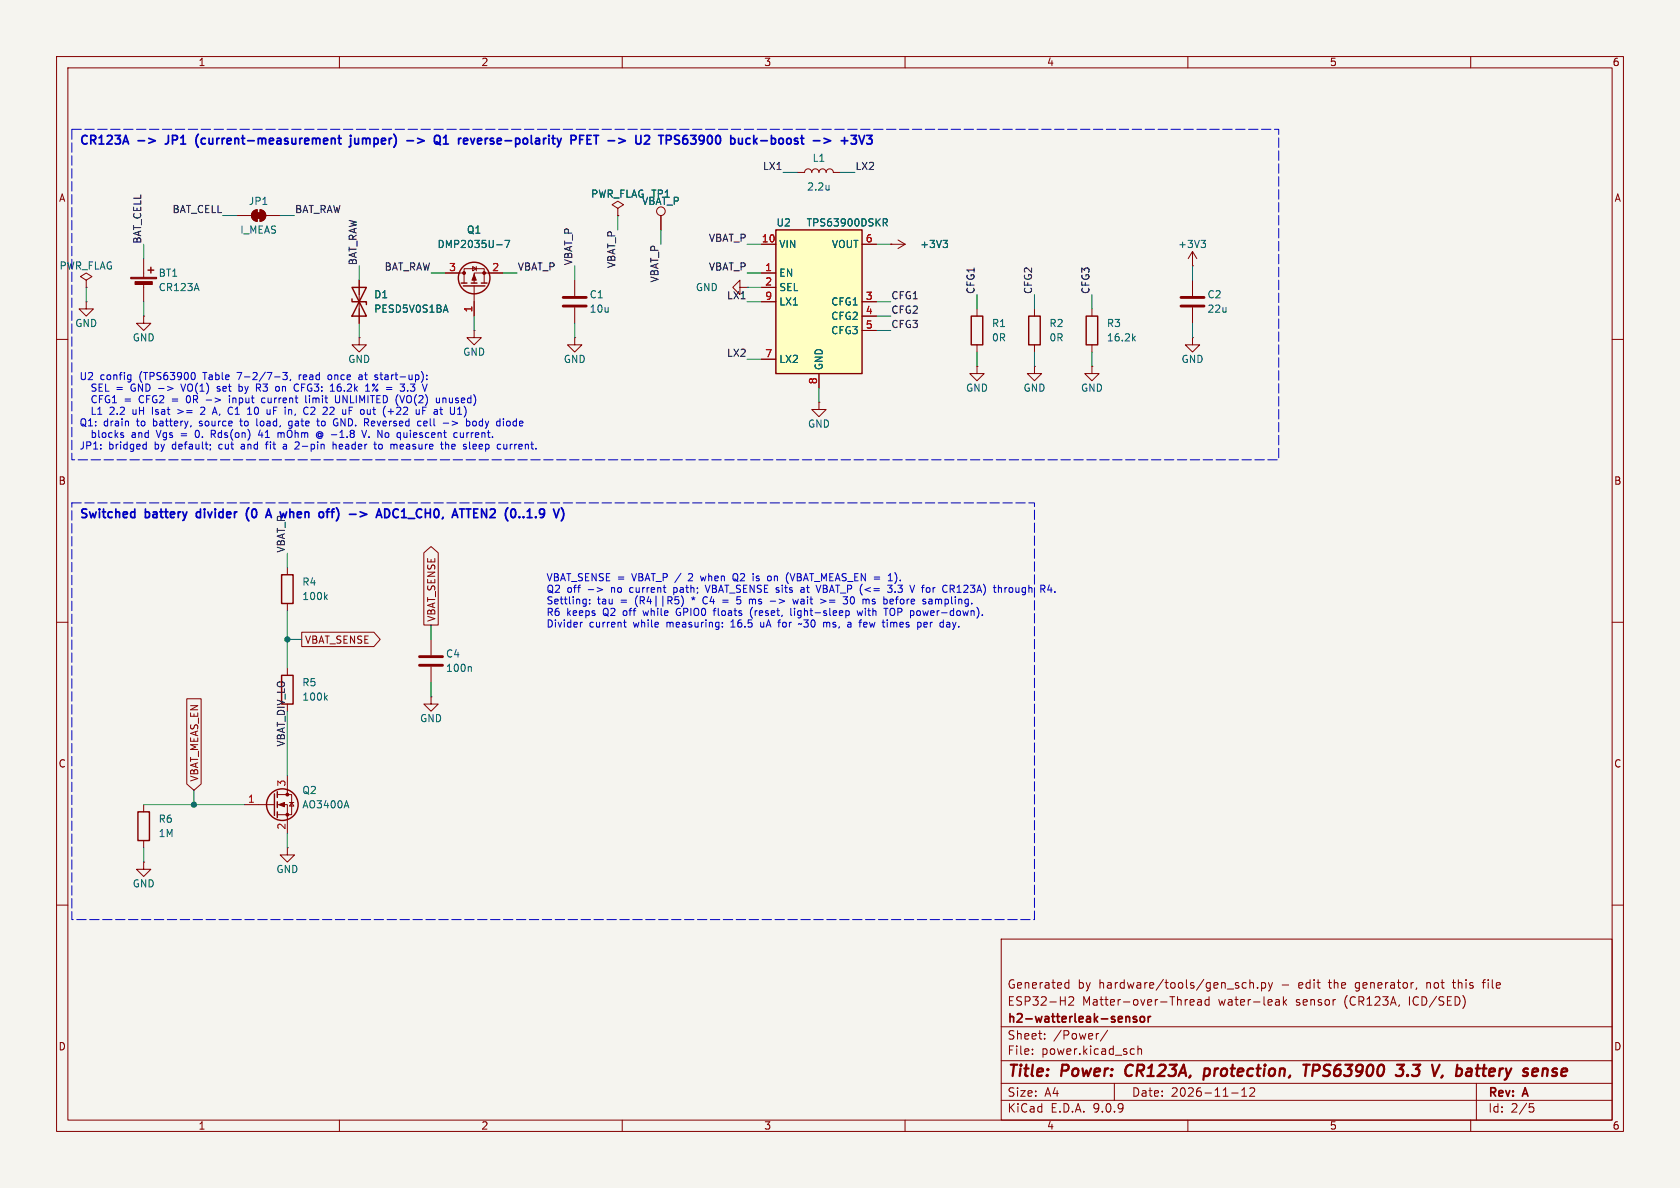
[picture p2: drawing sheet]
<svg xmlns="http://www.w3.org/2000/svg" width="297mm" height="210mm" viewBox="0 0 297 210" stroke-linecap="round" stroke-linejoin="round" font-family="sans-serif">
<path d="M0 0h297v210h-297z" fill="#f5f4ef" stroke="#f5f4ef" stroke-width=".18"/>
<g fill="none" stroke="#840000" stroke-width=".18">
<path d="M10 10h277v190h-277zM12 12h273v186h-273zM60 10v2M110 10v2M160 10v2M210 10v2M260 10v2M172.7 54.6v1.3M210.8 47h.1M210.8 59.7v1.3h1.3l-1.3 1.2-1.3-1.2h1.3M210.8 59.7h.1M210.8 44.5l-.7 1.2"/>
<path d="M210.8 44.5l.8 1.2M210.8 44.5v2.5M10 60h2M172.7 61v1.2M285 60h2M10 110h2M285 110h2M10 160h2M177 166h108v32h-108zM188.4 174.6h.6M188.4 173.8h.6M189 173.2v1.5"/>
<path d="M189 176.3l.5-.1 .2 .1 .1 .3-.9 1.1h.9M209.8 176.7h.2M210.4 177.2l.7-.1-.1-.3-.4-.1-.2 .2 .1 .7h.5M211.7 176.8h.6l.1 .9M212.4 177.1h-.5a.29 .29 0 0 0-.2 .3 .29 .29 0 0 0 .2 .3l.5-.1M213.7 176.8l-.4-.1-.3 .3v.4l.2 .2h.5M213.7 176.2v1.5M219.9 173.7l.4 .1M220.3 174.6l-.4 .1M221 173.8l.2-.1 .3 .1 .1 .9M221 173.2v1.5M222.3 174.6v.1"/>
<path d="M223 173.8l.5-.1 .2 .3v.4l-.1 .2h-.6M223 173.7v1.5M224.2 173.7l.4 1M224.6 174.7l-.1 .4-.3 .1M225 173.7l-.4 1M225.7 176.7h.3l.2 .2v.8M226.2 177.6l-.5 .1M226.2 177.1h-.5M226.9 176.2v1.5M227 177.1l.5 .6M227.5 176.7l-.6 .6M250.5 174.6l-.2 .3"/>
<path d="M252.2 173.7v1M252.3 173.8h-.1M256.7 173.7h.6M257 173.2v1.3l.2 .2M262 173.7h.6M262.6 173.2l-.4 .2v1.3M285 160h2M60 198v2M110 198v2M160 198v2M177 194.5h108M177 191.5h108"/>
<path d="M177 187.5h108M177 181.5h108M182.5 186.3v.1M182.5 185.5v.1M184.7 183.6v.1M184.7 182.8v.1M194.2 182.7l-.2 .1M195.8 182.1l-1.3 2M197 191.5v3M200.1 185.4l.4 .1M200.5 186.3l-.4 .1M201.2 185.5l.2-.1 .3 .1 .1 .9"/>
<path d="M201.2 184.9v1.5M210 198v2M217.7 193.2h1.2M219.5 193.8h.9M219.5 192.7l.5-.4v1.5M221.7 192.4v.5l-.8 .9h.9M260 198v2M261 191.5v6.5M270.4 195.1h.7M270.5 195.7h.4l.3 .3-.2 .5-.5 .1"/>
</g>
<g fill="none" stroke="#840000" stroke-width=".4">
<path d="M199.2 188.5a1.27 1.27 0 0 0 0 1.6M212.8 190.1l.2 .1 .6-.1M213 189l.2-.1 .5 .1M213 188.9l-.3 2M230.4 188.2h1.2M231 188.2l-.3 2M232.1 189.3h.7M233 188.2h-.8l-.2 2M247 188.2h1.2l-.7 .8h.2l.3 .2v.6l-.4 .4h-.6M248.8 190l.1 .1-.1 .1M248.8 190l-.1 .1 .1 .1M248.8 190v.2"/>
<path d="M260.9 188.9h.8M261.3 188.2l-.2 1.7v.2l.4 .1M272.8 189.1a.49 .49 0 0 1 .8 .1l-.1 1M272.8 188.9l-.2 1.3"/>
</g>
<path d="M199.5 179.7l.2 .2v.8M200.9 179.8l-.3-.1-.3 .2 .1 .2 .5 .2v.3h-.6M201.7 179.8l.4-.1 .2 .3v.4l-.2 .3-.4-.1-.1-.2v-.4zM203 179.7v1M203.4 179.7l-.3 .1-.1 .2" fill="none" stroke="#840000" stroke-width=".3"/>
<path d="M171.7 55.9h2v5.1h-2z" fill="none" stroke="#840000" stroke-width=".25"/>
<path d="M212.3 42.5h.8l-.4 .5M212.9 43l.2 .2v.3l-.2 .3" fill="none" stroke="#006464" stroke-width=".18"/>
<path d="M137.2 40.6h15.2v25.4h-15.2z" fill="#ffffc2"/>
<g fill="none" stroke="#840000" stroke-width=".25">
<path d="M26.2 47.8h1M26.7 47.2v1.1M62.2 50.8h2.6l-2.6 5.1h2.6zM62.2 52.8v.5h2.6v.5M81.5 50h1M81.9 50.5h3.8M83.3 50h1M85.1 50h1M137.2 40.6h15.2v25.4h-15.2zM181.9 55.9h2v5.1h-2zM192 55.9h2.1v5.1h-2.1zM49.8 101.6h2v5.1h-2z"/>
<path d="M49.8 119.4h2v5.1h-2zM49 140v1M24.4 143.5h2v5.1h-2zM48.5 140.3v3.8M49 141.7v1M49 143.5v1"/>
<circle cx="83.8" cy="49.1" r="2.79"/>
<circle cx="49.9" cy="142.2" r="2.79"/>
</g>
<g fill="none" stroke="#840000" stroke-width=".18">
<path d="M41.9 38.1h2.5M44.7 37.4l.8-.3v2a1.02 1.02 0 0 1-1-.6 1.02 1.02 0 0 1 .2-1.1zM46 37.1a1.02 1.02 0 0 1 1 1 1.02 1.02 0 0 1-1 1zM47 38.1h2.5M109.2 36.8l1-.6-1-.6-1 .6 1 .6v1.3M109.2 38.1h.1M116.8 38.1v2.5M141 30.5h1.2a.64 .64 0 0 1 .7-.7 .64 .64 0 0 1 .6 .7 .64 .64 0 0 1 .6-.7 .64 .64 0 0 1 .7 .7 .64 .64 0 0 1 .6-.7 .64 .64 0 0 1 .6 .7 .64 .64 0 0 1 .7-.7 .64 .64 0 0 1 .6 .7h1.3M15.2 49.5l1.1-.6-1.1-.6-1 .6 1 .6v1.3M15.2 50.8h.1M15.2 53.3v1.3h1.3l-1.3 1.3-1.2-1.3h1.2M15.2 53.3h.1"/>
<path d="M25.4 55.9v1.3h1.3l-1.3 1.2-1.3-1.2h1.3M25.4 55.9h.1M25.4 45.7v3.3M25.4 50v3.3M63.5 59.7v1.3h1.3l-1.3 1.2-1.3-1.2h1.3M63.5 59.7h.1M63.5 49.5v7.7M78.7 48.3h3.3M82 50v-2.5h3.6v2.5M83.6 47.1l.6 .4-.6 .4zM83.8 58.4v1.3h1.3l-1.3 1.3-1.3-1.3h1.3M83.8 58.4h.1"/>
<path d="M83.8 50.5v5.4M84.2 47.1v.8M88.9 48.3h-5.1v1.7M101.6 59.7v1.3h1.3l-1.3 1.2-1.3-1.2h1.3M101.6 59.7h.1M101.6 49.5v2.8M101.6 54.4v2.8M130.8 50.8v-1.3l-1.3 1.3 1.3 1.3v-1.3h1.3M132.1 50.8h.1M134.6 43.2h2.6M134.6 48.3h2.6M134.6 50.8h2.6"/>
<path d="M134.6 53.3h2.6M152.4 43.2h2.5M152.4 53.3h2.5M152.4 55.9h2.5M152.4 58.4h2.5M157.5 43.2h.1M157.5 43.2h2.5M158.7 42.4l1.3 .8M160 43.2l-1.3 .7M182.9 54.6v1.3M193 54.6v1.3M210.8 49.5v2.8"/>
<path d="M210.8 54.4v2.8M134.6 63.5h2.6M144.8 71.1v1.3h1.2l-1.2 1.3-1.3-1.3h1.3M144.8 71.1h.1M144.8 66v2.6M172.7 64.8v1.2h1.3l-1.3 1.3-1.3-1.3h1.3M172.7 64.8h.1M182.9 64.8v1.2h1.2l-1.2 1.3-1.3-1.3h1.3M182.9 64.8h.1M182.9 61v1.2M193 64.8v1.2h1.3l-1.3 1.3-1.2-1.3h1.2M193 64.8h.1"/>
<path d="M193 61v1.2M74.9 97.7l1.3-1.1 1.3 1.1v12.8h-2.6zM50.8 100.3v1.3M50.8 106.7v1.3M50.8 118.1v1.3M53.3 111.8h12.8l1.1 1.2-1.1 1.3h-12.8zM76.2 113v2.8M76.2 117.9v2.8M33 123.5h2.6v15.1l-1.3 1.1-1.3-1.1zM50.8 137.2v3.3M76.2 123.2v1.3h1.3l-1.3 1.2-1.3-1.2h1.3M76.2 123.2h.1"/>
<path d="M25.4 152.4v1.3h1.3l-1.3 1.2-1.3-1.2h1.3M25.4 152.4h.1M25.4 142.2v1.3M25.4 148.6v1.3M43.2 142.2h5.3M49 140.5h2.6v3.5h-2.6M49 142.2h1.8v5.1M50.8 149.9v1.2h1.3l-1.3 1.3-1.3-1.3h1.3M50.8 149.9h.1M51.2 141.9h.7M51.6 141.9l.3 .6h-.7z"/>
<circle cx="116.8" cy="37.3" r=".76"/>
</g>
<g fill="none" stroke="#006464" stroke-width=".18">
<path d="M146.6 32.8v.8M146.6 33.5h-.1M156.1 38.7h.5l.3 .2-.1 .4h-.7M156.5 39.3l.4 .6M78.8 53.9l.4 1.3M87.8 43.3h1M89.3 42.5h.8l-.5 1.3M166.7 42.5h.8l-.4 .5M167.3 43l.2 .2v.3l-.2 .3M200.3 59.8l.4 .5M200.7 59.4l-.5 .5M57.5 105.5l.4 .5"/>
<path d="M57.9 105.1l-.5 .5M83.1 117.8l.2 .2v.7M57.5 123.3l.4 .5M57.9 122.9l-.5 .5M61.3 141.5l.4 1.3"/>
</g>
<path d="M99.6 52.6h4M99.6 54.1h4M208.8 52.6h4.1M208.8 54.1h4.1M74.2 116.1h4M74.2 117.6h4" fill="none" stroke="#840000" stroke-width=".51"/>
<g fill="#840000" stroke="#840000" stroke-width=".18">
<path d="M83.8 48.5l.4 1h-.8z"/>
<path d="M49.3 142.2l1-.3v.7z"/>
<path d="M45.2 37.6h1v1h-1z"/>
<path d="M44.7 37.4l.8-.3v2a1.02 1.02 0 0 1-1-.6 1.02 1.02 0 0 1 .2-1.1z"/>
<path d="M46 37.1a1.02 1.02 0 0 1 1 1 1.02 1.02 0 0 1-1 1z"/>
<path d="M23.1 49h4.6v.3h-4.6z"/>
<path d="M23.9 49.8h3v.5h-3z"/>
<circle cx="82" cy="48.3" r=".25"/>
<circle cx="85.6" cy="48.3" r=".25"/>
<circle cx="50.8" cy="140.5" r=".25"/>
<circle cx="50.8" cy="144" r=".25"/>
</g>
<g fill="none" stroke="#009600" stroke-width=".18">
<path d="M39.4 38.1h2.5M49.5 38.1h2.6M109.2 38.1v2.5M138.4 30.5h2.6M148.6 30.5h2.5M15.2 50.8v2.5M25.4 43.2v2.5M25.4 53.3v2.6M63.5 47v2.5M63.5 57.2v2.5M76.2 48.3h2.5M83.8 55.9v2.5"/>
<path d="M88.9 48.3h2.5M101.6 47v2.5M101.6 57.2v2.5M116.8 40.6v2.6M132.1 43.2h2.5M132.1 48.3h2.5M132.1 50.8h2.5M132.1 53.3h2.5M154.9 43.2h2.6M154.9 53.3h2.6M154.9 55.9h2.6M154.9 58.4h2.6"/>
<path d="M172.7 52.1v2.5M182.9 52.1v2.5M193 52.1v2.5M210.8 47v2.5M210.8 57.2v2.5M132.1 63.5h2.5M144.8 68.6v2.5M172.7 62.2v2.6M182.9 62.2v2.6M193 62.2v2.6M50.8 97.8v2.5M50.8 108v10.1"/>
<path d="M50.8 113h2.5M76.2 110.5v2.5M34.3 139.7v2.5M50.8 125.7v11.5M76.2 120.7v2.5M25.4 142.2h17.8M25.4 149.9v2.5M50.8 147.3v2.6"/>
</g>
<g fill="none" stroke="#0000c2" stroke-width=".3">
<path d="M15.4 24.1l-.1-.1a.55 .55 0 0 0-.7 .2M16.9 24.1l-.3-.2h-.5v1.6M17.8 24.2l.1-.3v1.6M19 24.1l.2-.2 .6 .2M20.3 23.9h1l-.5 .6M21.7 25.5l.5-1.6 .5 1.6M24.4 24.9h1.2M26.3 24.4l1.2 .5-1.2 .4M29.2 25.5h.1M29.8 23.9v1.1M31.3 24.1l-.2-.2h-.6v1.6M32.2 24.2l.2-.3v1.6"/>
<path d="M35.1 23.7a1.75 1.75 0 0 0 0 2.3M42.9 23.9v1.3M59 24.4l.2 .3v.8M59.7 24.4h.6M60 23.9v1.3l.3 .3M62 23.9v.2M62 24.4v1.4l-.3 .2M62.7 24.4v.8l.1 .2 .4 .1M69.6 23.7l.3 .5M71.9 24.9h1.2M73.8 24.4l1.2 .5M76.8 25v-.6a.51 .51 0 0 1 .5-.5 .51 .51 0 0 1 .5 .5v.6a.51 .51 0 0 1-.2 .4 .51 .51 0 0 1-.6 0"/>
<path d="M77.1 25.1l.3 .1 .5 .4M78.4 25.5h.9M78.4 24.4l.4-.5v1.6M83.2 24.4l.3 1.1 .4-1.1M93.9 23.9v1.3M97 23.9v.2M97.8 23.9v1.3M101 24.7h.7l.1-.3v-.3l-.3-.2h-.5v1.6M102.5 24.7h.5M103.2 23.9h-.7v1.6M103.8 24.7h.5M104.5 23.9h-.7v1.6h.7"/>
<path d="M105 23.9h.8M105.4 23.9v1.6M112.4 23.9v1.3M113.3 23.9v1.3M114 24.1l.2-.2 .5 .1 .1 .2v.4M116.4 23.9h.9M116.9 23.9v1.6M118.6 24.1l-.2-.2h-.6v1.6M120.1 24l-.6-.1-.2 .2M121.3 24.5l.3 .3v.4l-.3 .3M121.4 23.9l-.5 .2M122.1 23.9h.9l-.5 .6"/>
<path d="M123.7 24.1l.2-.2 .5 .2M125.2 24.1l.2-.2 .4 .2M126.7 24.1l.2-.2 .3 .2M129.2 23.9v1.6M133.3 23.9v1.6M133.4 24.9l.4 .6M133.8 24.4l-.5 .6M134.5 24.9h1.2M136.4 23.9v1.6M141.8 23.9v1.3M148.7 24.9h1.2M149.3 24.3v1.2"/>
<path d="M150.5 23.9h.9l-.5 .6M151.8 23.9l.5 1.6 .6-1.6M153.2 23.9h1l-.5 .6 .4 .2 .1 .5-.3 .3h-.5M15.3 90h-.5l-.3 .1M17.6 90v.1M18.3 90v1.3M20.5 90v1.5M23.8 90v1.5M25.7 90v1.5M28.5 90v1.3M29.3 90v1.3M34.8 90.6v.8"/>
<path d="M35.4 90v1.5M36.2 90v.1M38 90v.1M39.4 90v1.5M44 89.8a1.75 1.75 0 0 0 0 2.3M44.7 90.1l.2-.1 .3 .1M47 91.5l.5-1.5 .5 1.5M47.1 91.1h.7M51.3 90v1.5M51.5 90.5l-.2 .1M57.6 90.5h.6M58.2 90l-.3 .2"/>
<path d="M58.5 90.5h.6M59.1 90l-.4 .2v1.3M59.5 89.8l.2 .4M63.7 90.5l1.1 .4-1.1 .5M66.5 91.5l.5-1.5 .5 1.5M66.6 91.1h.8M68 90a.77 .77 0 0 1 .9 .7 .77 .77 0 0 1-.9 .8zM70.4 90.1a.61 .61 0 0 0-.7 0 .61 .61 0 0 0-.2 .7 .59 .59 0 0 0 .2 .6 .59 .59 0 0 0 .6 0M71.3 90.2l.1-.2v1.5M74.6 90.1l-.1-.1a.55 .55 0 0 0-.7 .2M75.2 90v1.5M76.1 90v1.5"/>
<path d="M76.9 90.1l.2-.1 .4 .1M79.9 91.5l.5-1.5 .5 1.5M81.2 90h.9M81.7 90v1.5M82.4 90h.9M82.8 90v1.5M83.8 90.7h.5M84.5 90h-.7v1.5h.7M86 90v1.5l-.9-1.5v1.5M86.7 90.1l.2-.1 .6 .1M89.8 89.8l-.3 .4M90.4 90.1l.3-.1 .3 .1"/>
<path d="M93.2 91.5h.9M93.5 90.2l.1-.2v1.5M95.5 90.1l.2-.1 .5 .1M97.8 90l.6 1.5 .5-1.5M99.2 89.8l.3 .4"/>
</g>
<g fill="none" stroke="#0000c2" stroke-width=".18">
<path d="M22.8 66.3h.3M23.1 66.3v1l-.2 .2M23.1 67.1h-.3M25.5 78.5l.4 .1M25.9 78.1v1.3M25.9 79.3l-.4 .1M27 72v1.2M27.6 76.1l.4 1.2M30.5 70.5h.9M30.5 70.9h.9M31.4 72.4l1 .4-1 .3M32 67.9l.4 1.3"/>
<path d="M32 77h1M32.9 70.4l.2 .7 .3 .1M33.8 75.2l-.1 .3M34.2 65.8a.79 .79 0 0 1 0 1.3M34.9 76.1a.68 .68 0 0 0-.4 .6 .68 .68 0 0 0 .4 .6M36.1 72.5l-.7 .7h.8M36.4 70.7h1M37.2 78.6v.1M37.2 79.3l-.1 .3M37.4 76.1v1.2M37.7 76.7l.4 .6M37.7 72.9h.6"/>
<path d="M38 76.7h-.6M38 72l.4 1.2M38.9 68.4l-.3-.1-.2 .3 .5 .3M38.9 69l-.2 .2-.3-.1M40.6 70.4v.8M41.2 70.4v.8M41.3 70.4l-.1 .1M42.6 74v1.2M42.7 68.4l.2 .5-.2 .2-.3 .1M42.8 78.9l-.2 .2 .2 .3M43.8 73.2h.7M45 72.5v.5"/>
<path d="M45.4 74v1.1l.2 .2M45.6 68.6l.5 .6M46 76l-.3 .9h.8M46.1 68.3l-.2 .2M46.3 76.5v.8M46.8 70.4h-.3l-.3 .2 .2 .5h.4M46.9 78.5h.5M47.1 78.3v1.1M48.4 72.6h.4M48.4 72v1.2M48.5 66.6h1M49.6 76.5l.1 .2"/>
<path d="M49.7 76.7v.6M49.8 76.5l-.1 .2M50 65.8h.8l-.4 .5 .3 .1v.6l-.2 .1-.5-.1M50.1 78.6h.5M50.7 78.8l-.5 .1-.1 .2 .1 .3 .5-.1M51.4 67.1l-.1 .2M51.6 75.6l-.2 .1h-.3M51.6 74.5l-.3-.1-.3 .3 .1 .5h.5M52.8 68l-.4-.1-.3 .2M52.9 78.5l-.8 .9h.8M52.9 66.3v.8M53.1 66.3l-.2 .2"/>
<path d="M53.3 68.5h.4M53.3 67.9v1.3M54 69.9v1.1l.2 .2M54.7 70.4v.8M55.4 72l-.4 .1M55.6 72.5l-.7 .7h.8M56 74.4h.5M56.2 74v1.1l.3 .2M56.3 76.4a.5 .5 0 0 1 .6 .1 .5 .5 0 0 1 0 .7l-.1-.1M56.3 76.7l.3-.1 .2 .1M56.8 77.1l-.2 .1h-.3M56.8 76.6v.5"/>
<path d="M56.9 77.3l-.4 .2h-.2M58.4 66.3h-.3l-.1 .2v.5l.4 .1M58.9 78.7l.2-.2 .3 .1v.8M58.9 78.1v1.3M59.1 72.3l-.8 .9h.8M59.5 74.7h.2v.5l-.3 .1M59.8 68a.99 .99 0 0 0-.1 1.1l.4 .1M60 69.9v1.2l-.2 .1-.4-.1M60.1 68.4h-.2l-.3 .2M60.6 71.2v-1.3l.8 1.3M61.7 72.6h.4M63.5 66.3h.5"/>
<path d="M64 76.1l.4 1.2 .4-1.2M64 66.6h-.4l-.2 .2 .2 .3h.4M65.2 77.2v.1M65.8 68.1l.2 .1 .2-.1M65.9 72.4h.5M66.1 78.5h.5M66.3 79.3l.3 .1M66.4 66.7h.3l.1 .2-.2 .2h-.2M66.4 66.3h.3M66.5 68.9v.2M66.8 67.9l-1 1.3M67.3 78.5l-.3 .1-.1 .2 .1 .5 .3 .1"/>
<path d="M69.8 78.5l.4 .2v.7M70.8 72.5l-.7 .7h.8M71.5 69.9l-.4 1.3M71.9 76.5v.8M71.9 77.2l-.1 .1M72.6 69l.5 .2M74.4 75.2l-.3 .1M75.3 74.4h-.2l-.2 .2 .1 .6 .3 .1M75.5 67v.1M75.5 66.3v.1M75.5 74.7l-.6 .2M78.1 78.1v1.1"/>
<path d="M78.3 70.5l.2-.1h.3v.8M78.3 70.4v.8M78.4 74.8h.9M78.8 78.1v1.3M79.3 78.7v.7M79.6 72v1l.1 .2M81.4 76.5v.8h.3l.2-.1M81.9 76.5v.8M82.3 72.3l.1 .6-.1 .5M82.5 74v1.3M82.8 74.4l-.3 .1M83 74.6v.6l-.2 .1-.3-.1"/>
<path d="M83.1 79.3l.1 .1M83.6 74.6v.4l.1 .2 .3 .1 .2-.3M83.7 78.6v.7M84.2 74.6v.1M84.2 78.8l-.6 .2M89.1 78.5v.8l.3 .1 .2-.1M89.6 78.5v.9M89.8 74.4l-.3 .3v.3l.3 .3M102.7 110.1l-.1 .1M103.3 105.9l.3 .1M103.6 105.9v1l-.1 .2-.3 .1M103.6 106.7l-.3 .1"/>
<path d="M104 104.2h1M104.2 106.6v.2M104.2 106v.1M105.6 103.9l.9 .3-.9 .4M110.2 110h.5M110.4 109.6v1.1l.3 .2M119.1 103.9v1.2M119.1 104.7h.1M119.2 103.9h-.1M119.5 108.1l.3 .6M119.8 107.6l-.1 .1M120 106.1v.5l-.5 .2"/>
<path d="M120.7 105.9v.8l-.3 .5M123.8 101.8l.3 .9M124.5 105.6l-.2 .4 .2 .7M124.7 103.4l.4 1.3M126.1 108h.5M126.3 107.7v1.1M127.7 110.7v.2M127.7 110.1v.1M127.8 106.1h.9M127.8 106.5h.9M129.2 110.9h.7M129.3 109.9h-.1"/>
<path d="M129.8 102.4h.1M130.1 101.4a.43 .43 0 0 0-.5 .4v.4a.43 .43 0 0 0 .5 .5M130.3 105.5l-.1 .6 .2-.1h.4l.2 .5-.3 .3-.5-.2M132.5 105.9v.9M132.7 105.9l-.2 .1M132.8 105.9l.2 .2M133 106.1v.7M133 107.4a1.46 1.46 0 0 0 0 1.9M133.2 105.9l-.2 .2M134.5 110v.7l.2 .2M135.9 101.8l.3 .1 .2 .2-.1 .5-.4 .1M136.2 106.3h.9"/>
<path d="M139.4 101.2l-.3 .4M139.7 101.4l.4 1.3M139.8 107.5v1.1l.2 .2M140.2 105.9l.2 .9 .2-.6 .3 .6 .2-.9M140.5 107.5v.2M140.5 108v.8M141.7 110.2l-.6 .2M142.2 104.2h-.5l-.1 .2 .1 .3h.5M142.2 104.1v.6M145.1 105.9l.9 .4-.9 .3M145.1 103.4l-.4 1.3M146.1 110.2v.7"/>
<path d="M149.5 108h.4l.2 .2-.1 .5h-.5M149.8 106.1v.5l-.6 .2M150 110l.4 .1v.8M150.3 106l.1 .6 .3 .2M150.4 110.8l-.4 .1M150.4 110.3l-.4 .1M151.5 108l.3 .8 .2-.6 .3 .6 .2-.8M152.3 109.6l-.3 .2M152.9 110h.2M152.9 110.9h.2M153.3 110.3l-.6 .1M154.2 106.7l.1 .1"/>
<path d="M154.2 106.1l.2 .2M156.2 105.5v1.3M157.4 107.7a.98 .98 0 0 0 .1 1M157.5 105.9l.4 .1v.2l-.6 .1M157.6 104.1l.1 .4-.1 .2h-.5l-.2-.1M157.9 106.7l-.4 .1M158.2 101.2l.3 .9M158.2 104.6v.1M158.5 102.3l-.3 .9M162.8 110.1v.5l-.1 .2M163.3 110.2l.1 .6h.5M163.9 110.3l-.6 .1"/>
<path d="M164.2 106.7h.6M164.2 106h.5l.1 .8M164.8 106.2l-.6 .1M166.8 109.6v1.3M167.4 110.8h.5M167.9 110.3l-.5 .1M168 103.4l.6 .2M168.3 104.1l.4 .6M168.6 104l-.6 .1M176.9 103.9l.2 .2v.6M177.7 103.9v.8M177.9 103.9l-.2 .2"/>
<path d="M185.5 103.4l-.3 .9h.8M185.8 103.9v.8M186.5 104.6v.1"/>
</g>
<path d="M12.7 22.9h213.4v58.4h-213.4zM12.7 88.9h170.2v73.7h-170.2z" fill="none" stroke="#0000c2" stroke-width=".18" stroke-dasharray="1.7 .6"/>
<g fill="#009600" stroke="#009600" stroke-width=".18">
<circle cx="34.3" cy="142.2" r=".46"/>
<circle cx="50.8" cy="113" r=".46"/>
</g>
<g font-size="2.8" fill="#840000">
<text x="178" y="190.9">Title:</text>
<text x="187.7" y="190.9">Power:</text>
<text x="199.8" y="190.9">CR123A,</text>
<text x="214.5" y="190.9">protection,</text>
<text x="232.9" y="190.9">TPS63900</text>
<text x="250.2" y="190.9">3.3</text>
<text x="257.3" y="190.9">V,</text>
<text x="262.3" y="190.9">battery</text>
<text x="275" y="190.9">sense</text>
</g>
<g font-size="2.1" fill="#0000c2">
<text x="14" y="26.3">CR123A</text>
<text x="30" y="26.3">JP1</text>
<text x="35.9" y="26.3">(current-measurement</text>
<text x="63.9" y="26.3">jumper)</text>
<text x="74.4" y="26.3">-&gt;</text>
<text x="80" y="26.3">Q1</text>
<text x="84.8" y="26.3">reverse-polarity</text>
<text x="105.3" y="26.3">PFET</text>
<text x="112.4" y="26.3">-&gt;</text>
<text x="118" y="26.3">U2</text>
<text x="122.8" y="26.3">TPS63900</text>
<text x="135.9" y="26.3">buck-boost</text>
<text x="151.1" y="26.3">-&gt;</text>
<text x="14" y="92.4">Switched</text>
<text x="25.8" y="92.4">battery</text>
<text x="35.4" y="92.4">divider</text>
<text x="44.8" y="92.4">(0</text>
<text x="49.1" y="92.4">A</text>
<text x="52.1" y="92.4">when</text>
<text x="59.6" y="92.4">off)</text>
<text x="71" y="92.4">ADC1_CH0,</text>
<text x="85.1" y="92.4">ATTEN2</text>
<text x="94.9" y="92.4">(0..1.9</text>
</g>
<g font-size="2.1" fill="#840000">
<text x="178" y="178">ESP32-H2</text>
<text x="178" y="175">Generated</text>
<text x="190.5" y="175">by</text>
<text x="191.3" y="178">Matter-over-Thread</text>
<text x="194.3" y="175">hardware/tools/gen_sch.py</text>
<text x="215.5" y="178">water-leak</text>
<text x="226.7" y="175">-</text>
<text x="229.3" y="178">sensor</text>
<text x="229.8" y="175">edit</text>
<text x="235.4" y="175">the</text>
<text x="237.9" y="178">(CR123A,</text>
<text x="240.2" y="175">generator,</text>
<text x="249.5" y="178">ICD/SED)</text>
<text x="252.9" y="175">not</text>
<text x="257.8" y="175">this</text>
<text x="263.2" y="175">file</text>
<text x="178" y="184">Sheet:</text>
<text x="178" y="181.2">h2-watterleak-sensor</text>
<text x="186.2" y="184">/Power/</text>
<text x="178" y="186.7">File:</text>
<text x="184.1" y="186.7">power.kicad_sch</text>
<text x="178" y="196.9">KiCad</text>
<text x="178" y="194.1">Size:</text>
<text x="184.7" y="194.1">A4</text>
<text x="185.7" y="196.9">E.D.A.</text>
<text x="193.3" y="196.9">9.0.9</text>
<text x="200" y="194.1">Date:</text>
<text x="207" y="194.1">2026-11-12</text>
<text x="263" y="194.3">Rev:</text>
<text x="263" y="196.9">Id:</text>
<text x="267.1" y="196.9">2/5</text>
<text x="269.4" y="194.3">A</text>
</g>
<g font-size="1.8" fill="#840000">
<text x="35" y="11.9">1</text>
<text x="85" y="11.9">2</text>
<text x="135" y="11.9">3</text>
<text x="185" y="11.9">4</text>
<text x="235" y="11.9">5</text>
<text x="285" y="11.9">6</text>
<text x="10.3" y="35.9">A</text>
<text x="285.3" y="35.9">A</text>
<text x="10.3" y="85.9">B</text>
<text x="285.3" y="85.9">B</text>
<text x="53.8" y="114">VBAT_SENSE</text>
<text x="77.2" y="110" transform="rotate(-90 77.2 110)">VBAT_SENSE</text>
<text x="10.3" y="135.9">C</text>
<text x="285.3" y="135.9">C</text>
<text x="35.2" y="138.3" transform="rotate(-90 35.2 138.3)">VBAT_MEAS_EN</text>
<text x="10.3" y="185.9">D</text>
<text x="285.3" y="185.9">D</text>
<text x="35" y="199.9">1</text>
<text x="85" y="199.9">2</text>
<text x="135" y="199.9">3</text>
<text x="185" y="199.9">4</text>
<text x="235" y="199.9">5</text>
<text x="285" y="199.9">6</text>
</g>
<g font-size="1.8" fill="#006464">
<text x="143.6" y="28.8">L1</text>
<text x="104.4" y="35.2">PWR_FLAG TP1</text>
<text x="142.6" y="33.9">2.2u</text>
<text x="42.4" y="41.5">I_MEAS</text>
<text x="43.9" y="36.4">JP1</text>
<text x="82.4" y="41.5">Q1</text>
<text x="113.4" y="36.4">VBAT_P</text>
<text x="137.2" y="40.2">U2</text>
<text x="142.5" y="40.2">TPS63900DSKR</text>
<text x="10.4" y="47.9">PWR_FLAG</text>
<text x="77.2" y="44">DMP2035U-7</text>
<text x="137.7" y="44">VIN</text>
<text x="147" y="44">VOUT</text>
<text x="162.6" y="44">+3V3</text>
<text x="208.2" y="44">+3V3</text>
<text x="27.9" y="49.1">BT1</text>
<text x="27.9" y="51.7">CR123A</text>
<text x="66" y="52.9">D1</text>
<text x="104.1" y="52.9">C1</text>
<text x="122.9" y="51.7">GND</text>
<text x="137.7" y="49.1">EN</text>
<text x="137.7" y="51.7">SEL</text>
<text x="213.4" y="52.9">C2</text>
<text x="13.2" y="58">GND</text>
<text x="66" y="55.5">PESD5V0S1BA</text>
<text x="104.1" y="55.5">10u</text>
<text x="137.7" y="54.2">LX1</text>
<text x="146.9" y="54.2">CFG1</text>
<text x="146.9" y="56.7">CFG2</text>
<text x="146.9" y="59.3">CFG3</text>
<text x="175.3" y="58">R1</text>
<text x="185.4" y="58">R2</text>
<text x="195.6" y="58">R3</text>
<text x="213.4" y="55.5">22u</text>
<text x="23.4" y="60.6">GND</text>
<text x="61.5" y="64.4">GND</text>
<text x="81.8" y="63.1">GND</text>
<text x="99.6" y="64.4">GND</text>
<text x="137.7" y="64.4">LX2</text>
<text x="145.6" y="65.5" transform="rotate(-90 145.6 65.5)">GND</text>
<text x="175.3" y="60.6">0R</text>
<text x="185.4" y="60.6">0R</text>
<text x="195.6" y="60.6">16.2k</text>
<text x="208.8" y="64.4">GND</text>
<text x="170.7" y="69.4">GND</text>
<text x="180.8" y="69.4">GND</text>
<text x="191" y="69.4">GND</text>
<text x="142.7" y="75.8">GND</text>
<text x="53.3" y="103.7">R4</text>
<text x="53.3" y="106.3">100k</text>
<text x="78.7" y="116.4">C4</text>
<text x="78.7" y="119">100n</text>
<text x="53.3" y="121.5">R5</text>
<text x="53.3" y="124.1">100k</text>
<text x="74.2" y="127.9">GND</text>
<text x="53.3" y="143.1">AO3400A</text>
<text x="53.3" y="140.6">Q2</text>
<text x="27.9" y="145.6">R6</text>
<text x="27.9" y="148.2">1M</text>
<text x="48.8" y="154.5">GND</text>
<text x="23.4" y="157.1">GND</text>
</g>
<g font-size="1.8" fill="#0f0f0f">
<text x="134.8" y="30.1">LX1</text>
<text x="151.1" y="30.1">LX2</text>
<text x="30.4" y="37.8">BAT_CELL</text>
<text x="52.1" y="37.8">BAT_RAW</text>
<text x="25.1" y="43.2" transform="rotate(-90 25.1 43.2)">BAT_CELL</text>
<text x="63.2" y="47" transform="rotate(-90 63.2 47)">BAT_RAW</text>
<text x="67.9" y="47.9">BAT_RAW</text>
<text x="91.4" y="47.9">VBAT_P</text>
<text x="101.3" y="47" transform="rotate(-90 101.3 47)">VBAT_P</text>
<text x="108.9" y="47.5" transform="rotate(-90 108.9 47.5)">VBAT_P</text>
<text x="125.2" y="47.9">VBAT_P</text>
<text x="125.2" y="42.8">VBAT_P</text>
<text x="116.5" y="50" transform="rotate(-90 116.5 50)">VBAT_P</text>
<text x="128.4" y="53">LX1</text>
<text x="157.5" y="53">CFG1</text>
<text x="172.4" y="52.1" transform="rotate(-90 172.4 52.1)">CFG1</text>
<text x="182.5" y="52.1" transform="rotate(-90 182.5 52.1)">CFG2</text>
<text x="192.7" y="52.1" transform="rotate(-90 192.7 52.1)">CFG3</text>
<text x="157.5" y="55.5">CFG2</text>
<text x="157.5" y="58.1">CFG3</text>
<text x="128.4" y="63.2">LX2</text>
<text x="50.5" y="97.8" transform="rotate(-90 50.5 97.8)">VBAT_P</text>
<text x="50.5" y="132.1" transform="rotate(-90 50.5 132.1)">VBAT_DIV_LO</text>
</g>
<g font-size="1.8" fill="#a90000">
<text x="134.6" y="42.9">10</text>
<text x="153" y="42.9">6</text>
<text x="79.3" y="48">3</text>
<text x="86.9" y="48">2</text>
<text x="135.2" y="48">1</text>
<text x="135.2" y="50.5">2</text>
<text x="135.2" y="53.1">9</text>
<text x="153" y="53.1">3</text>
<text x="83.6" y="55.3" transform="rotate(-90 83.6 55.3)">1</text>
<text x="153" y="55.6">4</text>
<text x="153" y="58.2">5</text>
<text x="135.2" y="63.2">7</text>
<text x="144.5" y="68" transform="rotate(-90 144.5 68)">8</text>
<text x="43.7" y="142">1</text>
<text x="50.5" y="139.1" transform="rotate(-90 50.5 139.1)">3</text>
<text x="50.5" y="146.8" transform="rotate(-90 50.5 146.8)">2</text>
</g>
<g font-size="1.8" fill="#0000c2">
<text x="14" y="67.5">U2</text>
<text x="16.3" y="69.6">SEL =</text>
<text x="16.3" y="71.6">CFG1</text>
<text x="17.7" y="67.5">config</text>
<text x="22.3" y="71.6">=</text>
<text x="23.6" y="69.6">GND -&gt;</text>
<text x="24.7" y="67.5">(TPS63900</text>
<text x="25.1" y="71.6">CFG2</text>
<text x="33" y="69.6">VO(1)</text>
<text x="33.8" y="71.6">0R</text>
<text x="36.2" y="67.5">Table</text>
<text x="37.5" y="71.6">-&gt;</text>
<text x="39.5" y="69.6">set</text>
<text x="41.8" y="71.6">input</text>
<text x="42.4" y="67.5">7-2/7-3,</text>
<text x="43.5" y="69.6">by</text>
<text x="46.8" y="69.6">R3</text>
<text x="47.7" y="71.6">current</text>
<text x="50.4" y="69.6">on</text>
<text x="53.5" y="67.5">read</text>
<text x="53.9" y="69.6">CFG3:</text>
<text x="55.7" y="71.6">limit</text>
<text x="58.9" y="67.5">once</text>
<text x="60.5" y="69.6">16.2k</text>
<text x="61.1" y="71.6">UNLIMITED</text>
<text x="64.5" y="67.5">at</text>
<text x="66.9" y="69.6">1%</text>
<text x="67.5" y="67.5">start-up):</text>
<text x="70.8" y="69.6">=</text>
<text x="72" y="71.6">(VO(2)</text>
<text x="73.5" y="69.6">3.3</text>
<text x="79.4" y="71.6">unused)</text>
<text x="14" y="75.7">Q1:</text>
<text x="16.3" y="73.7">L1</text>
<text x="16.3" y="77.7">blocks</text>
<text x="18.3" y="75.7">drain</text>
<text x="19.7" y="73.7">2.2</text>
<text x="23.6" y="77.7">and</text>
<text x="23.9" y="73.7">uH</text>
<text x="24.3" y="75.7">to</text>
<text x="27.3" y="75.7">battery,</text>
<text x="27.6" y="73.7">Isat</text>
<text x="28.2" y="77.7">Vgs</text>
<text x="32.2" y="73.7">&gt;=</text>
<text x="32.6" y="77.7">=</text>
<text x="35.4" y="77.7">0.</text>
<text x="35.7" y="75.7">source</text>
<text x="36.6" y="73.7">2</text>
<text x="38.4" y="77.7">Rds(on)</text>
<text x="38.9" y="73.7">A, C1</text>
<text x="43.2" y="75.7">to</text>
<text x="45.5" y="73.7">10</text>
<text x="46.2" y="75.7">load,</text>
<text x="47" y="77.7">41</text>
<text x="49" y="73.7">uF</text>
<text x="50.6" y="77.7">mOhm</text>
<text x="52.1" y="75.7">gate</text>
<text x="52.5" y="73.7">in,</text>
<text x="56" y="73.7">C2</text>
<text x="57.4" y="75.7">to</text>
<text x="57.6" y="77.7">@ -1.8</text>
<text x="59.6" y="73.7">22</text>
<text x="60.4" y="75.7">GND. Reversed</text>
<text x="63.2" y="73.7">uF</text>
<text x="66.2" y="77.7">V. No</text>
<text x="66.6" y="73.7">out</text>
<text x="70.8" y="73.7">(+22</text>
<text x="72.7" y="77.7">quiescent</text>
<text x="75.7" y="75.7">cell</text>
<text x="76.8" y="73.7">uF</text>
<text x="80.2" y="73.7">at</text>
<text x="80.4" y="75.7">-&gt;</text>
<text x="82.9" y="77.7">current.</text>
<text x="83.3" y="73.7">U1)</text>
<text x="84.7" y="75.7">body</text>
<text x="90.3" y="75.7">diode</text>
<text x="14" y="79.8">JP1:</text>
<text x="19.2" y="79.8">bridged</text>
<text x="27.4" y="79.8">by</text>
<text x="30.7" y="79.8">default;</text>
<text x="39.2" y="79.8">cut</text>
<text x="43.3" y="79.8">and</text>
<text x="47.9" y="79.8">fit</text>
<text x="51.1" y="79.8">a</text>
<text x="53.5" y="79.8">2-pin</text>
<text x="60.3" y="79.8">header</text>
<text x="67.9" y="79.8">to</text>
<text x="70.9" y="79.8">measure</text>
<text x="80.1" y="79.8">the</text>
<text x="84.2" y="79.8">sleep</text>
<text x="90.4" y="79.8">current.</text>
<text x="96.5" y="103.1">VBAT_SENSE =</text>
<text x="96.5" y="105.1">Q2</text>
<text x="96.5" y="107.2">Settling:</text>
<text x="100.2" y="105.1">off</text>
<text x="105.6" y="107.2">tau</text>
<text x="108.3" y="105.1">no</text>
<text x="109.8" y="107.2">=</text>
<text x="111.8" y="105.1">current</text>
<text x="111.9" y="103.1">VBAT_P /</text>
<text x="112.6" y="107.2">(R4||R5)</text>
<text x="119.7" y="105.1">path;</text>
<text x="122.2" y="103.1">2</text>
<text x="122.8" y="107.2">*</text>
<text x="124.6" y="103.1">when</text>
<text x="124.9" y="107.2">C4</text>
<text x="125.7" y="105.1">VBAT_SENSE sits</text>
<text x="130.5" y="103.1">Q2</text>
<text x="133.7" y="107.2">ms</text>
<text x="134.2" y="103.1">is</text>
<text x="137" y="103.1">on</text>
<text x="137.6" y="107.2">-&gt;</text>
<text x="140.4" y="103.1">(VBAT_MEAS_EN =</text>
<text x="141.9" y="107.2">wait</text>
<text x="142.8" y="105.1">at</text>
<text x="145.9" y="105.1">VBAT_P (&lt;=</text>
<text x="146.9" y="107.2">&gt;=</text>
<text x="151.2" y="107.2">30</text>
<text x="154.8" y="107.2">ms</text>
<text x="158.7" y="107.2">before</text>
<text x="158.9" y="105.1">3.3</text>
<text x="158.9" y="103.1">1).</text>
<text x="163.1" y="105.1">V for</text>
<text x="165.8" y="107.2">sampling.</text>
<text x="169.2" y="105.1">CR123A)</text>
<text x="178.4" y="105.1">through</text>
<text x="96.5" y="109.2">R6</text>
<text x="96.5" y="111.3">Divider</text>
<text x="100.2" y="109.2">keeps</text>
<text x="104.2" y="111.3">current</text>
<text x="106.7" y="109.2">Q2</text>
<text x="110.4" y="109.2">off</text>
<text x="112.1" y="111.3">while</text>
<text x="114.2" y="109.2">while</text>
<text x="118.1" y="111.3">measuring:</text>
<text x="120.2" y="109.2">GPIO0</text>
<text x="127.1" y="109.2">floats</text>
<text x="129.7" y="111.3">16.5</text>
<text x="133.7" y="109.2">(reset,</text>
<text x="135.1" y="111.3">uA</text>
<text x="138.5" y="111.3">for</text>
<text x="141" y="109.2">light-sleep</text>
<text x="142.3" y="111.3">~30</text>
<text x="146.8" y="111.3">ms,</text>
<text x="151.3" y="111.3">a</text>
<text x="153.1" y="109.2">with</text>
<text x="153.6" y="111.3">few</text>
<text x="158" y="111.3">times</text>
<text x="158.1" y="109.2">TOP power-down).</text>
<text x="164.3" y="111.3">per</text>
<text x="168.5" y="111.3">day.</text>
</g>
</svg>
